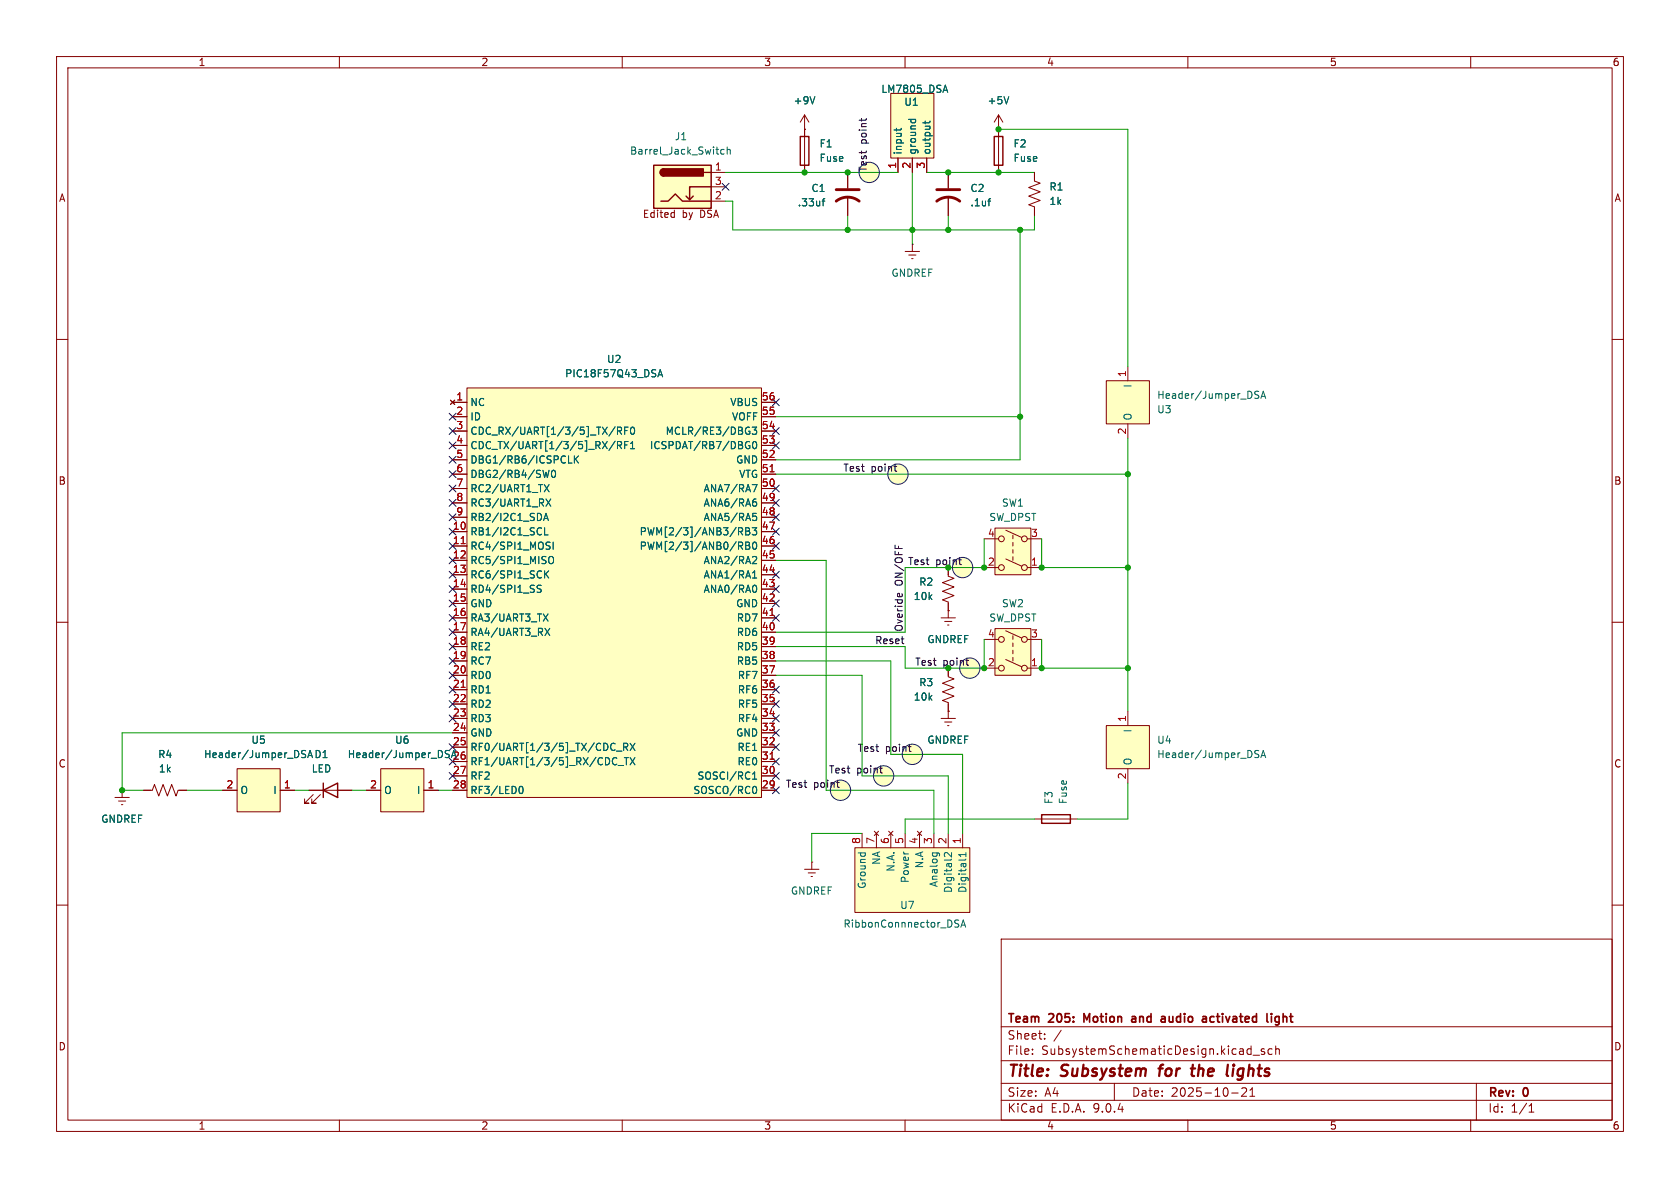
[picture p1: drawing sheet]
<svg xmlns="http://www.w3.org/2000/svg" width="297mm" height="210mm" viewBox="0 0 297 210" stroke-linecap="round" stroke-linejoin="round" font-family="sans-serif">
<g fill="none" stroke="#840000" stroke-width=".18">
<path d="M10 10h277v190h-277zM12 12h273v186h-273zM60 10v2M110 10v2M160 10v2M210 10v2M260 10v2M10 60h2M285 60h2M10 110h2M166.4 109.2h2.5M167 109.9h1.3"/>
<path d="M167.5 110.5h.3M167.6 108h.1M167.6 108v1.2M285 110h2M166.4 127h2.5M167 127.6h1.3M167.5 128.3h.3M167.6 125.7h.1M167.6 125.7v1.3M10 160h2M177 166h108v32h-108zM285 160h2"/>
<path d="M60 198v2M110 198v2M160 198v2M177 194.5h108M177 191.5h108M177 187.5h108M177 181.5h108M182.5 186.3v.1M182.5 185.5v.1M184.7 183.6v.1M184.7 182.8v.1M187.6 182.1l-1.3 2"/>
<path d="M197 191.5v3M210 198v2M217.7 193.2h1.2M220.3 192.4v.5l-.8 .9h.9M221 193.8h.8M221 192.7l.4-.4v1.5M221 185.4l.2 .1M221.2 184.9v1.5M221.2 186.3l-.2 .1M221.5 186.5h1.2M223.5 185.5l-.3-.1-.2 .2v.2l.5 .2v.3h-.5M224.9 185.5l-.4-.1-.3 .3v.4l.1 .2h.6"/>
<path d="M225.5 185.5l.2-.1 .4 .1 .1 .9M225.5 184.9v1.5M260 198v2M261 191.5v6.5M270.3 196.6h.9M270.3 195.5l.4-.4v1.5"/>
</g>
<path d="M204.8 188.9h.8M205.1 188.5l-.2 1.7M210.5 188.9h.8M210.7 190.1l.4 .1M210.9 188.2l-.2 1.7M218 188.9l-.1 1.3M218.1 188.2v.2M218.1 188.2l-.1 .1 .1 .1M218.1 188.2l.1 .1-.1 .1" fill="none" stroke="#840000" stroke-width=".4"/>
<path d="M200.1 179.8l.5-.1 .2 .2M205.5 179.7h.3l.2 .2v.8M214.5 179.7l-.4 .1-.2 .2 .1 .5 .5 .2M224.8 179.2v.1M224.8 179.7v1M226.1 179.8l-.4-.1-.3 .3v.4l.2 .2h.5M226.1 179.7v1.2l-.3 .3-.3-.1M192.1 180.3l-.5-1.1v1.5M200.8 180l-.5 .1a.29 .29 0 0 0-.3 .3 .29 .29 0 0 0 .3 .3l.5-.1M206 180.6l-.5 .1M206 180l-.5 .1" fill="none" stroke="#840000" stroke-width=".3"/>
<g fill="#ffffc2" stroke="#ffffc2" stroke-width=".18">
<circle cx="153.7" cy="30.5" r="1.8"/>
<circle cx="171.4" cy="118.1" r="1.8"/>
<circle cx="158.7" cy="83.8" r="1.8"/>
<circle cx="148.6" cy="139.7" r="1.8"/>
<circle cx="170.2" cy="100.3" r="1.8"/>
<circle cx="161.3" cy="133.4" r="1.8"/>
<circle cx="156.2" cy="137.2" r="1.8"/>
</g>
<path d="M195.6 128.3h7.6v7.6h-7.6z" fill="#ffffc2"/>
<path d="M195.6 128.3h7.6v7.6h-7.6zM199.4 125.7v2.6M199.4 135.9v2.5" fill="none" stroke="#840000" stroke-width=".18"/>
<path d="M221.9 133.1l.5 .3 .1 .3-.2 .2h-.5M222.5 132.7h-.4l-.2 .1M222.9 133.9l.4-1.2 .5 1.2M223 133.6h.6" fill="none" stroke="#006464" stroke-width=".18"/>
<path d="M175.9 111.1h6.3v8.3h-6.3z" fill="#ffffc2"/>
<g fill="none" stroke="#840000" stroke-width=".18">
<path d="M174 113h2.5M174 118.1h2.5M175.9 111.1h6.3v8.3h-6.3zM177.8 111.5l2.8 1.3M177.8 116.6l2.8 1.3M179.1 112.4v.6M179.1 113.7v.6M179.1 114.9v.7M179.1 116.2v.6M181.6 113h2.5M181.6 118.1h2.5"/>
<circle cx="177" cy="118.1" r=".51"/>
<circle cx="177" cy="113" r=".51"/>
<circle cx="181.1" cy="118.1" r=".51"/>
<circle cx="181.1" cy="113" r=".51"/>
</g>
<path d="M115.6 29.2h10.1v7.6h-10.1z" fill="#ffffc2"/>
<path d="M115.6 29.2h10.1v7.6h-10.1zM116.8 35.6h1.3l1.3-1.3 1.2 1.3h5.1M117.3 29.8a.64 .64 0 0 0-.6 .7 .64 .64 0 0 0 .6 .6M122.6 34.7l-.7 .6M124.5 30.5h1.2M125.7 33h-3.8v2.3l-.6-.6M141.5 24.1h1.5v5.1h-1.5z" fill="none" stroke="#840000" stroke-width=".25"/>
<g fill="#840000" stroke="#840000" stroke-width=".25">
<path d="M116.9 30l.4-.2v1.3a.63 .63 0 0 1-.5-.4 .63 .63 0 0 1 .1-.7z"/>
<path d="M117.3 29.8h7v1.3h-7z"/>
</g>
<g fill="none" stroke="#840000" stroke-width=".18">
<path d="M118.9 37.6h.3M119.2 37.2v1.2M119.2 38.4h-.3M125.7 30.5h2.6M125.7 33h2.6M125.7 35.6h2.6M142.2 22.9h.1M142.2 20.3v10.2M142.2 20.3l-.7 1.3M142.2 20.3l.8 1.3M149.9 30.5v2.8M149.9 34.8v3.3"/>
<path d="M167.6 100.3v1.6l1.1 .3-2.1 .8 2.1 .8-2.1 .7 2.1 .8-2.1 .7 1 .4v1.6M142.2 153.7h2.6M142.9 154.3h1.2M143.4 154.9h.2M143.5 152.4h.1M143.5 152.4v1.3"/>
</g>
<path d="M144.1 17.1l-.5 1.3M128 26.5l-.3-.1-.3 .2 .1 .6h.5M128.6 26.5l.1-.1 .3 .1 .1 .7M128.6 26v1.2M145.3 35.5h.5M145.8 35.1l-.3 .2v1.1" fill="none" stroke="#006464" stroke-width=".18"/>
<path d="M147.8 35.6a3.3 3.3 0 0 1 4.1 0M147.8 33.5h4.1" fill="none" stroke="#840000" stroke-width=".51"/>
<path d="M82.5 68.6h52.1v72.4h-52.1z" fill="#ffffc2"/>
<g fill="none" stroke="#840000" stroke-width=".18">
<path d="M79.6 70.7l.8 .8M80 71.1h2.5M80 73.7h2.5M80 76.2h2.5M80 78.7h2.5M80.4 70.7l-.8 .8M82.5 68.6h52.1v72.4h-52.1zM134.6 71.1h2.6M134.6 73.7h2.6M134.6 76.2h2.6M134.6 78.7h2.6M80 81.3h2.5"/>
<path d="M80 83.8h2.5M80 86.4h2.5M80 88.9h2.5M80 91.4h2.5M80 94h2.5M80 96.5h2.5M80 99.1h2.5M134.6 81.3h2.6M134.6 83.8h2.6M134.6 86.4h2.6M134.6 88.9h2.6M134.6 91.4h2.6"/>
<path d="M134.6 94h2.6M134.6 96.5h2.6M134.6 99.1h2.6M80 101.6h2.5M80 104.1h2.5M80 106.7h2.5M80 109.2h2.5M80 111.8h2.5M80 114.3h2.5M80 116.8h2.5M80 119.4h2.5M134.6 101.6h2.6"/>
<path d="M134.6 104.1h2.6M134.6 106.7h2.6M134.6 109.2h2.6M134.6 111.8h2.6M134.6 114.3h2.6M134.6 116.8h2.6M134.6 119.4h2.6M80 121.9h2.5M80 124.5h2.5M80 127h2.5M80 129.5h2.5M80 132.1h2.5"/>
<path d="M80 134.6h2.5M80 137.2h2.5M80 139.7h2.5M134.6 121.9h2.6M134.6 124.5h2.6M134.6 127h2.6M134.6 129.5h2.6M134.6 132.1h2.6M134.6 134.6h2.6M134.6 137.2h2.6M134.6 139.7h2.6"/>
</g>
<g fill="none" stroke="#006464" stroke-width=".18">
<path d="M108.7 75.4l-1 1.7M108.7 78l-1 1.6M109.2 76.2l.6-.1 .1-.2-.1-.3-.6-.1v1.3M109.2 78.7h.6l.1-.2-.1-.3-.6-.2v1.3M109.5 76.2l.4 .6M109.5 78.7l.4 .6M110.4 76.1h.5M110.4 78.7h.5M111 75.5h-.6v1.3M111 78h-.6v1.3M111.5 79.3h.7M111.5 78.4l.3-.4v1.3"/>
<path d="M111.6 75.6l.2-.1a.68 .68 0 0 1 .4 .6 .68 .68 0 0 1-.4 .7 .84 .84 0 0 1-.2-1.2zM116.3 66.6l.4-1.3 .4 1.3M116.4 66.3h.6M132.2 78l.3 .1M132.3 78.8h.3v.4l-.4 .1M132.3 76.2h.3v.5l-.3 .1M132.4 75.5l.1 .1M133 75.5h.8l-.5 .5 .4 .1v.6l-.2 .1-.5-.1M133.2 78.2l.1-.2a.68 .68 0 0 1 .5 .7 .68 .68 0 0 1-.5 .6l-.1-.1-.2-.4zM95.7 93.4h.1M95.7 94.4v.1M96.1 92l.4-1.3 .4 1.3"/>
<path d="M96.2 85.7l.9 1.2M96.2 91.7h.6M96.3 93.3v1.3h.6M96.5 88.2l.9 1.3M96.8 96.4l.3 .2 .1 .3-.2 .2h-.3M96.8 95.8l.4 .1M97.1 85.7l-.9 1.2M97.1 98.6l.2-.2a.43 .43 0 0 1 .6 .4v.4a.42 .42 0 0 1-.5 .5 .42 .42 0 0 1-.4-.5zM97.1 83.1l-.3 1.3-.3-.9M97.4 88.2l-.9 1.3M97.7 83.2l.1-.1a.68 .68 0 0 1 .4 .7 .68 .68 0 0 1-.4 .6 .84 .84 0 0 1-.1-1.2zM97.8 95.8v1.3"/>
<path d="M100.5 80.6v1.3h.6M101.5 80.6v1.3M101.7 81.1l.6 .8M102.3 80.6l-.8 .7M130.6 96.5l.6-.1 .1-.1-.1-.3-.6-.2v1.3M130.6 94l.6-.1 .1-.2-.1-.3-.6-.1v1.3M130.9 94l.4 .6M130.9 96.5l.4 .6M131.8 95.8h.5l.2 .3-.2 .3 .2 .2 .1 .3-.3 .2h-.5zM131.8 93.3h.5l.2 .2-.2 .4 .2 .1 .1 .3-.3 .3h-.5zM131.8 93.9h.5M131.8 96.4h.5"/>
<path d="M133 93.3h.8l-.5 .5 .4 .1v.5l-.2 .2-.5-.2M133 85.7h.8l-.5 1.2M133.1 90.7h.6M133.2 96l.1-.2a.68 .68 0 0 1 .5 .7 .68 .68 0 0 1-.5 .6l-.1-.1-.2-.4zM133.2 98.4h.4l.2 .3-.8 .9h.8M133.2 91.2h.3l.3 .3-.2 .5h-.4M133.3 88.7h.2l.3 .2-.1 .5-.4 .1M133.6 88.2l-.3 .1M95.7 103.5l-.5-.1-.2 .2v.3l.6 .3 .1 .3-.3 .2h-.4M96 108.5l.9 1.3M96.3 100.9v1.3M96.3 111.1l.9 1.2"/>
<path d="M96.5 101.5l.5 .7M96.9 108.5l-.9 1.3M97 100.9l-.7 .7M97.2 111.1l-.9 1.2M133 102.2h.8M133 101.3l.4-.4v1.3M133.3 103.4a.68 .68 0 0 1 .5 .7 .68 .68 0 0 1-.5 .6M91.8 139.3l.2-.3a.68 .68 0 0 1 .5 .6 .68 .68 0 0 1-.5 .7l-.2-.3M108.2 131.5l.3-.1 .2 .1M108.7 132.5l-.2 .2-.3-.1M109 132.8h.9M109 134.1a.6 .6 0 0 0-.8 .4 .6 .6 0 0 0 .6 .7l.2-.1"/>
<path d="M109.3 135.3h1M110.3 132.1l.6-.1 .1-.2-.1-.3-.6-.1v1.3M110.4 133.9h.7M110.6 132.1l.4 .6M110.7 133.9v1.3M111.4 131.4l.8 1.3M111.4 133.9l.8 1.3M112.2 131.4l-.8 1.3M112.2 133.9l-.8 1.3M133 136.8l.4-.3v1.2M133 137.7h.8M133.3 139a.68 .68 0 0 1 .5 .6 .68 .68 0 0 1-.5 .7"/>
</g>
<path d="M81.5 96.1h.7M136.1 83.4h.8M136.1 108.8h.8M81.5 121.5h.7M136.1 134.2h.8" fill="none" stroke="#a90000" stroke-width=".18"/>
<path d="M41.9 135.9h7.6v7.6h-7.6z" fill="#ffffc2"/>
<path d="M39.4 139.7h2.5M41.9 135.9h7.6v7.6h-7.6zM49.5 139.7h2.6M54.6 139.7h7.6M55.4 140.5l-1.6 1.5h.8h-.8v-.8M56.6 140.5l-1.5 1.5h.8h-.8v-.8" fill="none" stroke="#840000" stroke-width=".18"/>
<path d="M53.4 133.1l.5 .3 .1 .3-.2 .2h-.5M54 132.7h-.4l-.2 .1M54.4 133.9l.4-1.2 .4 1.2M54.5 133.6h.6" fill="none" stroke="#006464" stroke-width=".18"/>
<path d="M57.1 139.7l2.6-1.3v2.6zM57.1 138.4v2.6" fill="none" stroke="#840000" stroke-width=".25"/>
<path d="M67.3 135.9h7.6v7.6h-7.6z" fill="#ffffc2"/>
<path d="M167.6 118.1v1.5l1.1 .4-2.1 .8 2.1 .7-2.1 .8 2.1 .8-2.1 .7 1 .4v1.5M64.8 139.7h2.5M67.3 135.9h7.6v7.6h-7.6zM74.9 139.7h2.6" fill="none" stroke="#840000" stroke-width=".18"/>
<path d="M78.8 133.1l.6 .5M79.4 133.7l-.2 .2h-.5M79.4 132.7h-.4l-.2 .1" fill="none" stroke="#006464" stroke-width=".18"/>
<path d="M175.9 93.3h6.3v8.3h-6.3z" fill="#ffffc2"/>
<g fill="none" stroke="#840000" stroke-width=".18">
<path d="M174 95.3h2.5M175.9 93.3h6.3v8.3h-6.3zM177.8 93.7l2.8 1.3M177.8 98.8l2.8 1.3M179.1 94.6v.7M179.1 95.9v.6M179.1 97.2v.6M179.1 98.4v.7M181.6 95.3h2.5M174 100.3h2.5M181.6 100.3h2.5"/>
<circle cx="177" cy="95.3" r=".51"/>
<circle cx="181.1" cy="95.3" r=".51"/>
<circle cx="177" cy="100.3" r=".51"/>
<circle cx="181.1" cy="100.3" r=".51"/>
</g>
<path d="M195.6 67.3h7.6v7.6h-7.6z" fill="#ffffc2"/>
<path d="M195.6 67.3h7.6v7.6h-7.6zM199.4 64.8v2.5M199.4 74.9v2.6M21.6 139.7h.1M21.6 139.7v1.3M20.3 141h2.6M21 141.6h1.2M21.5 142.2h.2M182.9 144.8h7.6" fill="none" stroke="#840000" stroke-width=".18"/>
<path d="M221.9 69.6l.5 .3 .1 .3-.2 .2h-.5M222.5 69.2h-.4l-.2 .1M222.9 70.4l.4-1.2 .5 1.2M223 70.1h.6" fill="none" stroke="#006464" stroke-width=".18"/>
<path d="M184.1 144h5.1v1.5h-5.1z" fill="none" stroke="#840000" stroke-width=".25"/>
<path d="M151.1 149.9h20.3v11.4h-20.3z" fill="#ffffc2"/>
<g fill="none" stroke="#840000" stroke-width=".18">
<path d="M167.6 30.5v2.8M167.6 34.8v3.3M176.5 22.9h.1M176.5 20.3v10.2M176.5 20.3l-.7 1.3M176.5 20.3l.8 1.3M182.9 30.5v1.5l1 .4-2 .7 2 .8-2 .8 2 .7-2 .8 1 .4v1.5M160 44.5h2.6M160.7 45.1h1.2M161.2 45.7h.2M161.3 43.2h.1M161.3 43.2v1.3"/>
<path d="M151.1 149.9h20.3v11.4h-20.3zM152.4 147.3v2.6M154.6 146.9l.7 .8M154.9 147.3v2.6M155.3 146.9l-.7 .8M157.1 146.9l.8 .8M157.5 147.3v2.6M157.9 146.9l-.8 .8M160 147.3v2.6M162.2 146.9l.7 .8M162.6 147.3v2.6M162.9 146.9l-.7 .8"/>
<path d="M165.1 147.3v2.6M167.6 147.3v2.6M170.2 147.3v2.6"/>
</g>
<g fill="none" stroke="#006464" stroke-width=".18">
<path d="M178.3 17.1l-.4 1.3M174.6 35.5h.5M175.1 35.1l-.2 .1M151.7 150.8h1.3M152.2 150.8l-.1 .1M152.9 150.8l.1 .1M164.8 150.8h1.1l.2 .2M164.9 150.8l-.1 .3M165.6 150.8l.1 .3M166.9 151.3l.2 .1M168.2 150.7v.8l-.7-.7-.3-.1-.3 .3M170.8 150.7v.7"/>
<path d="M170.8 151.1h-1.3l.4 .3M168.9 163.2l.5 .2 .1 .1-.1 .3-.4 .1M168.9 162.7h.6M169.9 163.9l.4-1.3 .4 1.3M170 163.5h.6"/>
</g>
<path d="M175.8 24.1h1.5v5.1h-1.5z" fill="none" stroke="#840000" stroke-width=".25"/>
<path d="M165.6 35.6a3.3 3.3 0 0 1 4.1 0M165.6 33.5h4.1" fill="none" stroke="#840000" stroke-width=".51"/>
<path d="M157.5 16.5h7.6v11.4h-7.6z" fill="#ffffc2"/>
<g fill="none" stroke="#840000" stroke-width=".18">
<path d="M157.5 16.5h7.6v11.4h-7.6zM142.2 22.9h.1M142.2 22.9v1.2M142.2 29.2v1.3M149.9 30.5v2.8M149.9 34.8v3.3M158.7 27.9v2.6M161.3 27.9v2.6M163.8 27.9v2.6M167.6 30.5v2.8M167.6 34.8v3.3M176.5 22.9h.1"/>
<path d="M176.5 22.9v1.2M176.5 29.2v1.3M182.9 30.5v1.3M182.9 36.8v1.3M79.6 70.7l.8 .8M80 71.1h2.5M80 73.7h2.5M80 76.2h2.5M80 78.7h2.5M80.4 70.7l-.8 .8M134.6 71.1h2.6M134.6 73.7h2.6"/>
<path d="M134.6 76.2h2.6M134.6 78.7h2.6M80 81.3h2.5M80 83.8h2.5M80 86.4h2.5M80 88.9h2.5M80 91.4h2.5M80 94h2.5M80 96.5h2.5M80 99.1h2.5M134.6 81.3h2.6M134.6 83.8h2.6"/>
<path d="M134.6 86.4h2.6M134.6 88.9h2.6M134.6 91.4h2.6M134.6 94h2.6M134.6 96.5h2.6M134.6 99.1h2.6M80 101.6h2.5M80 104.1h2.5M80 106.7h2.5M80 109.2h2.5M80 111.8h2.5M80 114.3h2.5"/>
<path d="M80 116.8h2.5M80 119.4h2.5M134.6 101.6h2.6M134.6 104.1h2.6M134.6 106.7h2.6M134.6 109.2h2.6M134.6 111.8h2.6M134.6 114.3h2.6M134.6 116.8h2.6M134.6 119.4h2.6M167.6 108h.1M167.6 100.3v1.3"/>
<path d="M167.6 106.7v1.3M167.6 118.1v1.3M21.6 139.7h.1M25.4 139.7h1.5l.4-1 .8 2 .7-2 .8 2 .8-2 .7 2 .4-1h1.5M39.4 139.7h2.5M49.5 139.7h2.6M54.6 139.7h2.5M59.7 139.7h2.5M64.8 139.7h2.5M74.9 139.7h2.6M80 139.7h2.5M80 121.9h2.5"/>
<path d="M80 124.5h2.5M80 127h2.5M80 129.5h2.5M80 132.1h2.5M80 134.6h2.5M80 137.2h2.5M134.6 139.7h2.6M134.6 121.9h2.6M134.6 124.5h2.6M134.6 127h2.6M134.6 129.5h2.6M134.6 132.1h2.6"/>
<path d="M134.6 134.6h2.6M134.6 137.2h2.6M167.6 125.7h.1M167.6 124.5v1.2"/>
</g>
<g fill="none" stroke="#006464" stroke-width=".18">
<path d="M144.1 17.1l-.5 1.3M166.8 16h.6M167.1 15.1l.4 1.2M178.3 17.1l-.4 1.3M145.3 35.5h.5M145.8 35.1l-.3 .2v1.1M158.5 22.7v.5M159.3 22.7l-.2 .3h-1M160.6 21.1h1.3M161.1 21.1l-.1 .4M161.8 21.1l.1 .4M163.6 21.4v.5"/>
<path d="M164.4 21.4l-.2 .3h-1.1M174.6 35.5h.5M175.1 35.1l-.2 .1M108.7 75.4l-1 1.7M108.7 78l-1 1.6M109.2 76.2l.6-.1 .1-.2-.1-.3-.6-.1v1.3M109.2 78.7h.6l.1-.2-.1-.3-.6-.2v1.3M109.5 76.2l.4 .6M109.5 78.7l.4 .6M110.4 76.1h.5M110.4 78.7h.5M111 75.5h-.6v1.3"/>
<path d="M111 78h-.6v1.3M111.5 79.3h.7M111.5 78.4l.3-.4v1.3M111.6 75.6l.2-.1a.68 .68 0 0 1 .4 .6 .68 .68 0 0 1-.4 .7 .84 .84 0 0 1-.2-1.2zM116.3 66.6l.4-1.3 .4 1.3M116.4 66.3h.6M132.2 78l.3 .1M132.3 78.8h.3v.4l-.4 .1M132.3 76.2h.3v.5l-.3 .1M132.4 75.5l.1 .1M133 75.5h.8l-.5 .5 .4 .1v.6l-.2 .1-.5-.1M133.2 78.2l.1-.2a.68 .68 0 0 1 .5 .7 .68 .68 0 0 1-.5 .6l-.1-.1-.2-.4z"/>
<path d="M95.7 93.4h.1M95.7 94.4v.1M96.1 92l.4-1.3 .4 1.3M96.2 85.7l.9 1.2M96.2 91.7h.6M96.3 93.3v1.3h.6M96.5 88.2l.9 1.3M96.8 96.4l.3 .2 .1 .3-.2 .2h-.3M96.8 95.8l.4 .1M97.1 85.7l-.9 1.2M97.1 98.6l.2-.2a.43 .43 0 0 1 .6 .4v.4a.42 .42 0 0 1-.5 .5 .42 .42 0 0 1-.4-.5zM97.1 83.1l-.3 1.3-.3-.9"/>
<path d="M97.4 88.2l-.9 1.3M97.7 83.2l.1-.1a.68 .68 0 0 1 .4 .7 .68 .68 0 0 1-.4 .6 .84 .84 0 0 1-.1-1.2zM97.8 95.8v1.3M100.5 80.6v1.3h.6M101.5 80.6v1.3M101.7 81.1l.6 .8M102.3 80.6l-.8 .7M130.6 96.5l.6-.1 .1-.1-.1-.3-.6-.2v1.3M130.6 94l.6-.1 .1-.2-.1-.3-.6-.1v1.3M130.9 94l.4 .6M130.9 96.5l.4 .6M131.8 95.8h.5l.2 .3-.2 .3 .2 .2 .1 .3-.3 .2h-.5z"/>
<path d="M131.8 93.3h.5l.2 .2-.2 .4 .2 .1 .1 .3-.3 .3h-.5zM131.8 93.9h.5M131.8 96.4h.5M133 93.3h.8l-.5 .5 .4 .1v.5l-.2 .2-.5-.2M133 85.7h.8l-.5 1.2M133.1 90.7h.6M133.2 96l.1-.2a.68 .68 0 0 1 .5 .7 .68 .68 0 0 1-.5 .6l-.1-.1-.2-.4zM133.2 98.4h.4l.2 .3-.8 .9h.8M133.2 91.2h.3l.3 .3-.2 .5h-.4M133.3 88.7h.2l.3 .2-.1 .5-.4 .1M133.6 88.2l-.3 .1M95.7 103.5l-.5-.1-.2 .2v.3l.6 .3 .1 .3-.3 .2h-.4"/>
<path d="M96 108.5l.9 1.3M96.3 100.9v1.3M96.3 111.1l.9 1.2M96.5 101.5l.5 .7M96.9 108.5l-.9 1.3M97 100.9l-.7 .7M97.2 111.1l-.9 1.2M133 102.2h.8M133 101.3l.4-.4v1.3M133.3 103.4a.68 .68 0 0 1 .5 .7 .68 .68 0 0 1-.5 .6M53.4 133.1l.5 .3 .1 .3-.2 .2h-.5M54 132.7h-.4l-.2 .1"/>
<path d="M54.4 133.9l.4-1.2 .4 1.2M54.5 133.6h.6M78.8 133.1l.6 .5M79.4 132.7h-.4l-.2 .1M79.4 133.7l-.2 .2h-.5M91.8 139.3l.2-.3a.68 .68 0 0 1 .5 .6 .68 .68 0 0 1-.5 .7l-.2-.3M108.2 131.5l.3-.1 .2 .1M108.7 132.5l-.2 .2-.3-.1M109 132.8h.9M109 134.1a.6 .6 0 0 0-.8 .4 .6 .6 0 0 0 .6 .7l.2-.1M109.3 135.3h1M110.3 132.1l.6-.1 .1-.2-.1-.3-.6-.1v1.3"/>
<path d="M110.4 133.9h.7M110.6 132.1l.4 .6M110.7 133.9v1.3M111.4 131.4l.8 1.3M111.4 133.9l.8 1.3M112.2 131.4l-.8 1.3M112.2 133.9l-.8 1.3M133 136.8l.4-.3v1.2M133 137.7h.8M133.3 139a.68 .68 0 0 1 .5 .6 .68 .68 0 0 1-.5 .7"/>
</g>
<g fill="none" stroke="#0f0f0f" stroke-width=".18">
<path d="M152.3 20.9v.5M153.2 20.9l-.1 .3M158 82.5h.5M158.3 83.2l.2 .1M169.5 99h.5M169.7 99.8h.3M158.7 105.1l.3-.2 .1 .6M159.4 104.9l.1 .2M170.7 116.8h.5M171 117.5l.2 .1M147.9 138.3h.5M148.1 139.1l.3 .1"/>
<path d="M155.5 135.8h.5M155.7 136.6h.3M160.6 132h.5M160.8 132.8h.3"/>
</g>
<g fill="none" stroke="#009600" stroke-width=".18">
<path d="M128.3 35.6h1.2v5h53.4v-2.5M128.3 30.5h30.4M149.9 38.1v2.5M161.3 30.5v12.7M163.8 30.5h19.1M167.6 38.1v2.5M176.5 22.9h22.9v41.9M180.3 40.6v40.7h-43.1M137.2 73.7h43.1M199.4 77.5v48.2M137.2 99.1h8.8v40.6h19.1v7.6M137.2 83.8h62.2"/>
<path d="M174 95.3v5h-14v11.5h-22.8M184.1 95.3v5h15.3M137.2 119.4h15.2v17.8h15.2v10.1M137.2 116.8h20.3v16.6h12.7v13.9M174 113v5.1h-14v-3.8h-22.8M184.1 113v5.1h15.3M33 139.7h6.4M52.1 139.7h2.5M62.2 139.7h2.6M77.5 139.7h2.5M80 129.5h-58.4v10.2h3.8M199.4 138.4v6.4h-8.9"/>
<path d="M152.4 147.3h-8.9v5.1M182.9 144.8h-22.9v2.5"/>
</g>
<g fill="none" stroke="#000084" stroke-width=".18">
<path d="M127.7 32.4l1.2 1.2M128.9 32.4l-1.2 1.2M79.4 73.1l1.2 1.2M79.4 78.1l1.2 1.2M79.4 75.6l1.2 1.2M80.6 73.1l-1.2 1.2M80.6 78.1l-1.2 1.2M80.6 75.6l-1.2 1.2M136.6 70.5l1.2 1.2M136.6 75.6l1.2 1.2M136.6 78.1l1.2 1.2M137.8 70.5l-1.2 1.2"/>
<path d="M137.8 75.6l-1.2 1.2M137.8 78.1l-1.2 1.2M79.4 83.2l1.2 1.2M79.4 85.8l1.2 1.2M79.4 80.7l1.2 1.2M79.4 88.3l1.2 1.2M79.4 93.4l1.2 1.2M79.4 90.8l1.2 1.2M79.4 95.9l1.2 1.2M79.4 98.5l1.2 1.2M80.6 83.2l-1.2 1.2M80.6 85.8l-1.2 1.2"/>
<path d="M80.6 80.7l-1.2 1.2M80.6 88.3l-1.2 1.2M80.6 93.4l-1.2 1.2M80.6 90.8l-1.2 1.2M80.6 95.9l-1.2 1.2M80.6 98.5l-1.2 1.2M136.6 95.9l1.2 1.2M136.6 90.8l1.2 1.2M136.6 93.4l1.2 1.2M136.6 85.8l1.2 1.2M136.6 88.3l1.2 1.2M137.8 95.9l-1.2 1.2"/>
<path d="M137.8 90.8l-1.2 1.2M137.8 93.4l-1.2 1.2M137.8 85.8l-1.2 1.2M137.8 88.3l-1.2 1.2M79.4 101l1.2 1.2M79.4 103.5l1.2 1.2M79.4 106.1l1.2 1.2M79.4 111.2l1.2 1.2M79.4 108.6l1.2 1.2M79.4 116.2l1.2 1.2M79.4 118.8l1.2 1.2M79.4 113.7l1.2 1.2"/>
<path d="M80.6 101l-1.2 1.2M80.6 103.5l-1.2 1.2M80.6 106.1l-1.2 1.2M80.6 111.2l-1.2 1.2M80.6 108.6l-1.2 1.2M80.6 116.2l-1.2 1.2M80.6 118.8l-1.2 1.2M80.6 113.7l-1.2 1.2M136.6 106.1l1.2 1.2M136.6 103.5l1.2 1.2M136.6 101l1.2 1.2M136.6 108.6l1.2 1.2"/>
<path d="M137.8 106.1l-1.2 1.2M137.8 103.5l-1.2 1.2M137.8 101l-1.2 1.2M137.8 108.6l-1.2 1.2M79.4 126.4l1.2 1.2M79.4 121.3l1.2 1.2M79.4 123.9l1.2 1.2M79.4 131.5l1.2 1.2M79.4 136.6l1.2 1.2M79.4 134l1.2 1.2M80.6 126.4l-1.2 1.2M80.6 121.3l-1.2 1.2"/>
<path d="M80.6 123.9l-1.2 1.2M80.6 131.5l-1.2 1.2M80.6 136.6l-1.2 1.2M80.6 134l-1.2 1.2M136.6 126.4l1.2 1.2M136.6 128.9l1.2 1.2M136.6 121.3l1.2 1.2M136.6 134l1.2 1.2M136.6 136.6l1.2 1.2M136.6 139.1l1.2 1.2M136.6 131.5l1.2 1.2M136.6 123.9l1.2 1.2"/>
<path d="M137.8 126.4l-1.2 1.2M137.8 128.9l-1.2 1.2M137.8 121.3l-1.2 1.2M137.8 134l-1.2 1.2M137.8 136.6l-1.2 1.2M137.8 139.1l-1.2 1.2M137.8 131.5l-1.2 1.2M137.8 123.9l-1.2 1.2"/>
</g>
<g fill="none" stroke="#0000c2" stroke-width=".18">
<circle cx="153.7" cy="30.5" r="1.8"/>
<circle cx="158.7" cy="83.8" r="1.8"/>
<circle cx="170.2" cy="100.3" r="1.8"/>
<circle cx="171.4" cy="118.1" r="1.8"/>
<circle cx="148.6" cy="139.7" r="1.8"/>
<circle cx="156.2" cy="137.2" r="1.8"/>
<circle cx="161.3" cy="133.4" r="1.8"/>
</g>
<path d="M81.5 96.1h.7M136.1 83.4h.8M136.1 108.8h.8M81.5 121.5h.7M136.1 134.2h.8" fill="none" stroke="#a90000" stroke-width=".18"/>
<g fill="#009600" stroke="#009600" stroke-width=".18">
<circle cx="199.4" cy="100.3" r=".46"/>
<circle cx="199.4" cy="83.8" r=".46"/>
<circle cx="174" cy="100.3" r=".46"/>
<circle cx="184.1" cy="118.1" r=".46"/>
<circle cx="199.4" cy="118.1" r=".46"/>
<circle cx="180.3" cy="73.7" r=".46"/>
<circle cx="174" cy="118.1" r=".46"/>
<circle cx="184.1" cy="100.3" r=".46"/>
<circle cx="167.6" cy="40.6" r=".46"/>
<circle cx="161.3" cy="40.6" r=".46"/>
<circle cx="176.5" cy="22.9" r=".46"/>
<circle cx="176.5" cy="30.5" r=".46"/>
<circle cx="167.6" cy="30.5" r=".46"/>
<circle cx="180.3" cy="40.6" r=".46"/>
<circle cx="149.9" cy="40.6" r=".46"/>
<circle cx="142.2" cy="30.5" r=".46"/>
<circle cx="149.9" cy="30.5" r=".46"/>
<circle cx="21.6" cy="139.7" r=".46"/>
</g>
<g font-size="2.8" fill="#840000">
<text x="178" y="190.9">Title:</text>
<text x="187.7" y="190.9">Subsystem</text>
<text x="205.8" y="190.9">for</text>
<text x="212.3" y="190.9">the</text>
<text x="219.3" y="190.9">lights</text>
</g>
<g font-size="2.1" fill="#840000">
<text x="178" y="184">Sheet:</text>
<text x="178" y="181.2">Team</text>
<text x="185.5" y="181.2">205:</text>
<text x="192.3" y="181.2">Motion</text>
<text x="201.4" y="181.2">and</text>
<text x="207.2" y="181.2">audio</text>
<text x="215.1" y="181.2">activated</text>
<text x="227" y="181.2">light</text>
<text x="178" y="186.7">File:</text>
<text x="184.1" y="186.7">SubsystemSchematicDesign.kicad_sch</text>
<text x="178" y="196.9">KiCad</text>
<text x="178" y="194.1">Size:</text>
<text x="184.7" y="194.1">A4</text>
<text x="185.7" y="196.9">E.D.A.</text>
<text x="193.3" y="196.9">9.0.4</text>
<text x="200" y="194.1">Date:</text>
<text x="207" y="194.1">2025-10-21</text>
<text x="263" y="194.3">Rev:</text>
<text x="263" y="196.9">Id:</text>
<text x="267.1" y="196.9">1/1</text>
<text x="269.4" y="194.3">0</text>
</g>
<g font-size="1.8" fill="#840000">
<text x="35" y="11.9">1</text>
<text x="85" y="11.9">2</text>
<text x="135" y="11.9">3</text>
<text x="185" y="11.9">4</text>
<text x="235" y="11.9">5</text>
<text x="285" y="11.9">6</text>
<text x="10.3" y="35.9">A</text>
<text x="285.3" y="35.9">A</text>
<text x="113.6" y="38.7">Edited</text>
<text x="120.6" y="38.7">by</text>
<text x="123.9" y="38.7">DSA</text>
<text x="10.3" y="85.9">B</text>
<text x="285.3" y="85.9">B</text>
<text x="10.3" y="135.9">C</text>
<text x="285.3" y="135.9">C</text>
<text x="10.3" y="185.9">D</text>
<text x="285.3" y="185.9">D</text>
<text x="35" y="199.9">1</text>
<text x="85" y="199.9">2</text>
<text x="135" y="199.9">3</text>
<text x="185" y="199.9">4</text>
<text x="235" y="199.9">5</text>
<text x="285" y="199.9">6</text>
</g>
<g font-size="1.8" fill="#006464">
<text x="155.7" y="16.6">LM7805_DSA</text>
<text x="140.2" y="18.6">+9V</text>
<text x="159.8" y="18.9">U1</text>
<text x="174.5" y="18.6">+5V</text>
<text x="111.3" y="27.5">Barrel_Jack_Switch</text>
<text x="119.2" y="25">J1</text>
<text x="144.8" y="26.3">F1</text>
<text x="144.8" y="28.8">Fuse</text>
<text x="159.6" y="27.4" transform="rotate(-90 159.6 27.4)">input</text>
<text x="162.2" y="27.4" transform="rotate(-90 162.2 27.4)">ground</text>
<text x="164.7" y="27.4" transform="rotate(-90 164.7 27.4)">output</text>
<text x="179.1" y="26.3">F2</text>
<text x="179.1" y="28.8">Fuse</text>
<text x="143.4" y="34.1">C1</text>
<text x="171.5" y="34.1">C2</text>
<text x="185.4" y="33.9">R1</text>
<text x="140.9" y="36.7">.33uf</text>
<text x="171.5" y="36.7">.1uf</text>
<text x="185.4" y="36.4">1k</text>
<text x="157.5" y="49.1">GNDREF</text>
<text x="107.2" y="64.4">U2</text>
<text x="83.1" y="72">NC</text>
<text x="99.8" y="66.9">PIC18F57Q43_DSA</text>
<text x="129" y="72">VBUS</text>
<text x="200.3" y="68.6" transform="rotate(-90 200.3 68.6)">I</text>
<text x="204.5" y="70.7">Header/Jumper_DSA</text>
<text x="83.1" y="74.5">ID</text>
<text x="83.1" y="77.1">CDC_RX/UART[1/3/5]_TX/RF0</text>
<text x="117.6" y="77.1">MCLR/RE3/DBG3</text>
<text x="129.3" y="74.5">VOFF</text>
<text x="200.3" y="74.4" transform="rotate(-90 200.3 74.4)">O</text>
<text x="204.5" y="73.3">U3</text>
<text x="83.1" y="79.6">CDC_TX/UART[1/3/5]_RX/RF1</text>
<text x="83.1" y="82.1">DBG1/RB6/ICSPCLK</text>
<text x="114.8" y="79.6">ICSPDAT/RB7/DBG0</text>
<text x="130" y="82.1">GND</text>
<text x="83.1" y="84.7">DBG2/RB4/SW0</text>
<text x="83.1" y="87.2">RC2/UART1_TX</text>
<text x="83.1" y="89.8">RC3/UART1_RX</text>
<text x="124.3" y="87.2">ANA7/RA7</text>
<text x="124.3" y="89.8">ANA6/RA6</text>
<text x="130.6" y="84.7">VTG</text>
<text x="177" y="89.8">SW1</text>
<text x="83.1" y="92.3">RB2/I2C1_SDA</text>
<text x="83.1" y="94.8">RB1/I2C1_SCL</text>
<text x="113" y="94.8">PWM[2/3]/ANB3/RB3</text>
<text x="124.3" y="92.3">ANA5/RA5</text>
<text x="174.8" y="92.3">SW_DPST</text>
<text x="83.1" y="97.4">RC4/SPI1_MOSI</text>
<text x="83.1" y="99.9">RC5/SPI1_MISO</text>
<text x="113" y="97.4">PWM[2/3]/ANB0/RB0</text>
<text x="124.3" y="99.9">ANA2/RA2</text>
<text x="83.1" y="102.5">RC6/SPI1_SCK</text>
<text x="83.1" y="105">RD4/SPI1_SS</text>
<text x="83.1" y="107.5">GND</text>
<text x="124.3" y="102.5">ANA1/RA1</text>
<text x="124.3" y="105">ANA0/RA0</text>
<text x="130" y="107.5">GND</text>
<text x="161.4" y="106.3">10k</text>
<text x="162.4" y="103.7">R2</text>
<text x="177" y="107.5">SW2</text>
<text x="83.1" y="110.1">RA3/UART3_TX</text>
<text x="83.1" y="112.6">RA4/UART3_RX</text>
<text x="130.2" y="110.1">RD7</text>
<text x="130.2" y="112.6">RD6</text>
<text x="163.8" y="113.9">GNDREF</text>
<text x="174.8" y="110.1">SW_DPST</text>
<text x="83.1" y="115.2">RE2</text>
<text x="83.1" y="117.7">RC7</text>
<text x="130.2" y="115.2">RD5</text>
<text x="130.2" y="117.7">RB5</text>
<text x="83.1" y="120.2">RD0</text>
<text x="83.1" y="122.8">RD1</text>
<text x="83.1" y="125.3">RD2</text>
<text x="130.3" y="120.2">RF7</text>
<text x="130.3" y="122.8">RF6</text>
<text x="130.3" y="125.3">RF5</text>
<text x="161.4" y="124.1">10k</text>
<text x="162.4" y="121.5">R3</text>
<text x="44.3" y="131.7">U5</text>
<text x="69.7" y="131.7">U6</text>
<text x="83.1" y="127.9">RD3</text>
<text x="83.1" y="130.4">GND</text>
<text x="130" y="130.4">GND</text>
<text x="130.3" y="127.9">RF4</text>
<text x="163.8" y="131.7">GNDREF</text>
<text x="200.3" y="129.6" transform="rotate(-90 200.3 129.6)">I</text>
<text x="204.5" y="131.7">U4</text>
<text x="27.9" y="134.2">R4</text>
<text x="28" y="136.8">1k</text>
<text x="36" y="134.2">Header/Jumper_DSA</text>
<text x="55" y="136.8">LED</text>
<text x="55.5" y="134.2">D1</text>
<text x="61.4" y="134.2">Header/Jumper_DSA</text>
<text x="80" y="134.4">26</text>
<text x="83.1" y="132.9">RF0/UART[1/3/5]_TX/CDC_RX</text>
<text x="83.1" y="135.5">RF1/UART[1/3/5]_RX/CDC_TX</text>
<text x="130.3" y="132.9">RE1</text>
<text x="130.3" y="135.5">RE0</text>
<text x="200.3" y="135.4" transform="rotate(-90 200.3 135.4)">O</text>
<text x="204.5" y="134.2">Header/Jumper_DSA</text>
<text x="42.4" y="140.6">O</text>
<text x="48.2" y="140.6">I</text>
<text x="67.8" y="140.6">O</text>
<text x="73.6" y="140.6">I</text>
<text x="83.1" y="138">RF2</text>
<text x="83.1" y="140.6">RF3/LED0</text>
<text x="122.5" y="140.6">SOSCO/RC0</text>
<text x="123.2" y="138">SOSCI/RC1</text>
<text x="186.3" y="142.2" transform="rotate(-90 186.3 142.2)">F3</text>
<text x="188.8" y="142.2" transform="rotate(-90 188.8 142.2)">Fuse</text>
<text x="17.8" y="145.6">GNDREF</text>
<text x="155.8" y="153" transform="rotate(-90 155.8 153)">NA</text>
<text x="158.3" y="154.2" transform="rotate(-90 158.3 154.2)">N.A.</text>
<text x="163.4" y="153.6" transform="rotate(-90 163.4 153.6)">N.A</text>
<text x="139.7" y="158.3">GNDREF</text>
<text x="153.3" y="157.2" transform="rotate(-90 153.3 157.2)">Ground</text>
<text x="159" y="160.9">U7</text>
<text x="160.9" y="156.2" transform="rotate(-90 160.9 156.2)">Power</text>
<text x="166" y="156.9" transform="rotate(-90 166 156.9)">Analog</text>
<text x="168.5" y="157.9" transform="rotate(-90 168.5 157.9)">Digital2</text>
<text x="171" y="157.9" transform="rotate(-90 171 157.9)">Digital1</text>
<text x="149" y="164.2">RibbonConnnector_DSA</text>
</g>
<g font-size="1.8" fill="#0f0f0f">
<text x="153.3" y="25.5" transform="rotate(-90 153.3 25.5)">point</text>
<text x="153.3" y="30.5" transform="rotate(-90 153.3 30.5)">Test</text>
<text x="149" y="83.5">Test</text>
<text x="154" y="83.5">point</text>
<text x="160.4" y="100">Test</text>
<text x="159.7" y="103.6" transform="rotate(-90 159.7 103.6)">ON/OFF</text>
<text x="154.6" y="114">Reset</text>
<text x="159.7" y="111.8" transform="rotate(-90 159.7 111.8)">Overide</text>
<text x="161.7" y="117.8">Test</text>
<text x="146.5" y="136.8">Test</text>
<text x="151.4" y="136.8">point</text>
<text x="151.5" y="133">Test</text>
<text x="156.5" y="133">point</text>
<text x="138.8" y="139.4">Test</text>
<text x="143.8" y="139.4">point</text>
</g>
<g font-size="1.8" fill="#a90000">
<text x="158.5" y="29.9" transform="rotate(-90 158.5 29.9)">1</text>
<text x="161" y="29.9" transform="rotate(-90 161 29.9)">2</text>
<text x="163.6" y="29.9" transform="rotate(-90 163.6 29.9)">3</text>
<text x="126.3" y="30.2">1</text>
<text x="126.3" y="32.8">3</text>
<text x="126.3" y="35.3">2</text>
<text x="80.6" y="70.9">1</text>
<text x="134.6" y="70.9">56</text>
<text x="199.1" y="66.7" transform="rotate(-90 199.1 66.7)">1</text>
<text x="80.6" y="73.4">2</text>
<text x="80.6" y="75.9">3</text>
<text x="134.6" y="73.4">55</text>
<text x="134.6" y="75.9">54</text>
<text x="199.1" y="76.9" transform="rotate(-90 199.1 76.9)">2</text>
<text x="80.6" y="78.5">4</text>
<text x="80.6" y="81">5</text>
<text x="80.6" y="83.6">6</text>
<text x="134.6" y="78.5">53</text>
<text x="134.6" y="81">52</text>
<text x="134.6" y="83.6">51</text>
<text x="80.6" y="86.1">7</text>
<text x="80.6" y="88.6">8</text>
<text x="134.6" y="86.1">50</text>
<text x="134.6" y="88.6">49</text>
<text x="80" y="93.7">10</text>
<text x="80.6" y="91.2">9</text>
<text x="134.6" y="91.2">48</text>
<text x="134.6" y="93.7">47</text>
<text x="174.6" y="95">4</text>
<text x="182.2" y="95">3</text>
<text x="80" y="96.3">11</text>
<text x="80" y="98.8">12</text>
<text x="80" y="101.3">13</text>
<text x="134.6" y="96.3">46</text>
<text x="134.6" y="98.8">45</text>
<text x="134.6" y="101.3">44</text>
<text x="174.6" y="100.1">2</text>
<text x="182.2" y="100.1">1</text>
<text x="80" y="103.9">14</text>
<text x="80" y="106.4">15</text>
<text x="134.6" y="103.9">43</text>
<text x="134.6" y="106.4">42</text>
<text x="80" y="109">16</text>
<text x="80" y="111.5">17</text>
<text x="134.6" y="109">41</text>
<text x="134.6" y="111.5">40</text>
<text x="174.6" y="112.8">4</text>
<text x="182.2" y="112.8">3</text>
<text x="80" y="114">18</text>
<text x="80" y="116.6">19</text>
<text x="80" y="119.1">20</text>
<text x="134.6" y="114">39</text>
<text x="134.6" y="116.6">38</text>
<text x="134.6" y="119.1">37</text>
<text x="174.6" y="117.9">2</text>
<text x="182.2" y="117.9">1</text>
<text x="80" y="121.7">21</text>
<text x="80" y="124.2">22</text>
<text x="134.6" y="121.7">36</text>
<text x="134.6" y="124.2">35</text>
<text x="80" y="126.7">23</text>
<text x="80" y="129.3">24</text>
<text x="80" y="131.8">25</text>
<text x="134.6" y="126.7">34</text>
<text x="134.6" y="129.3">33</text>
<text x="134.6" y="131.8">32</text>
<text x="199.1" y="127.7" transform="rotate(-90 199.1 127.7)">1</text>
<text x="80" y="136.9">27</text>
<text x="134.6" y="134.4">31</text>
<text x="134.6" y="136.9">30</text>
<text x="199.1" y="137.9" transform="rotate(-90 199.1 137.9)">2</text>
<text x="39.9" y="139.4">2</text>
<text x="50.1" y="139.4">1</text>
<text x="65.3" y="139.4">2</text>
<text x="75.5" y="139.4">1</text>
<text x="80" y="139.4">28</text>
<text x="134.6" y="139.4">29</text>
<text x="152.1" y="149.3" transform="rotate(-90 152.1 149.3)">8</text>
<text x="154.7" y="149.3" transform="rotate(-90 154.7 149.3)">7</text>
<text x="157.2" y="149.3" transform="rotate(-90 157.2 149.3)">6</text>
<text x="159.8" y="149.3" transform="rotate(-90 159.8 149.3)">5</text>
<text x="162.3" y="149.3" transform="rotate(-90 162.3 149.3)">4</text>
<text x="164.8" y="149.3" transform="rotate(-90 164.8 149.3)">3</text>
<text x="167.4" y="149.3" transform="rotate(-90 167.4 149.3)">2</text>
<text x="169.9" y="149.3" transform="rotate(-90 169.9 149.3)">1</text>
</g>
<g font-size="1.8" fill="#009600">
<text x="165.4" y="100">point</text>
<text x="166.7" y="117.8">point</text>
</g>
</svg>
